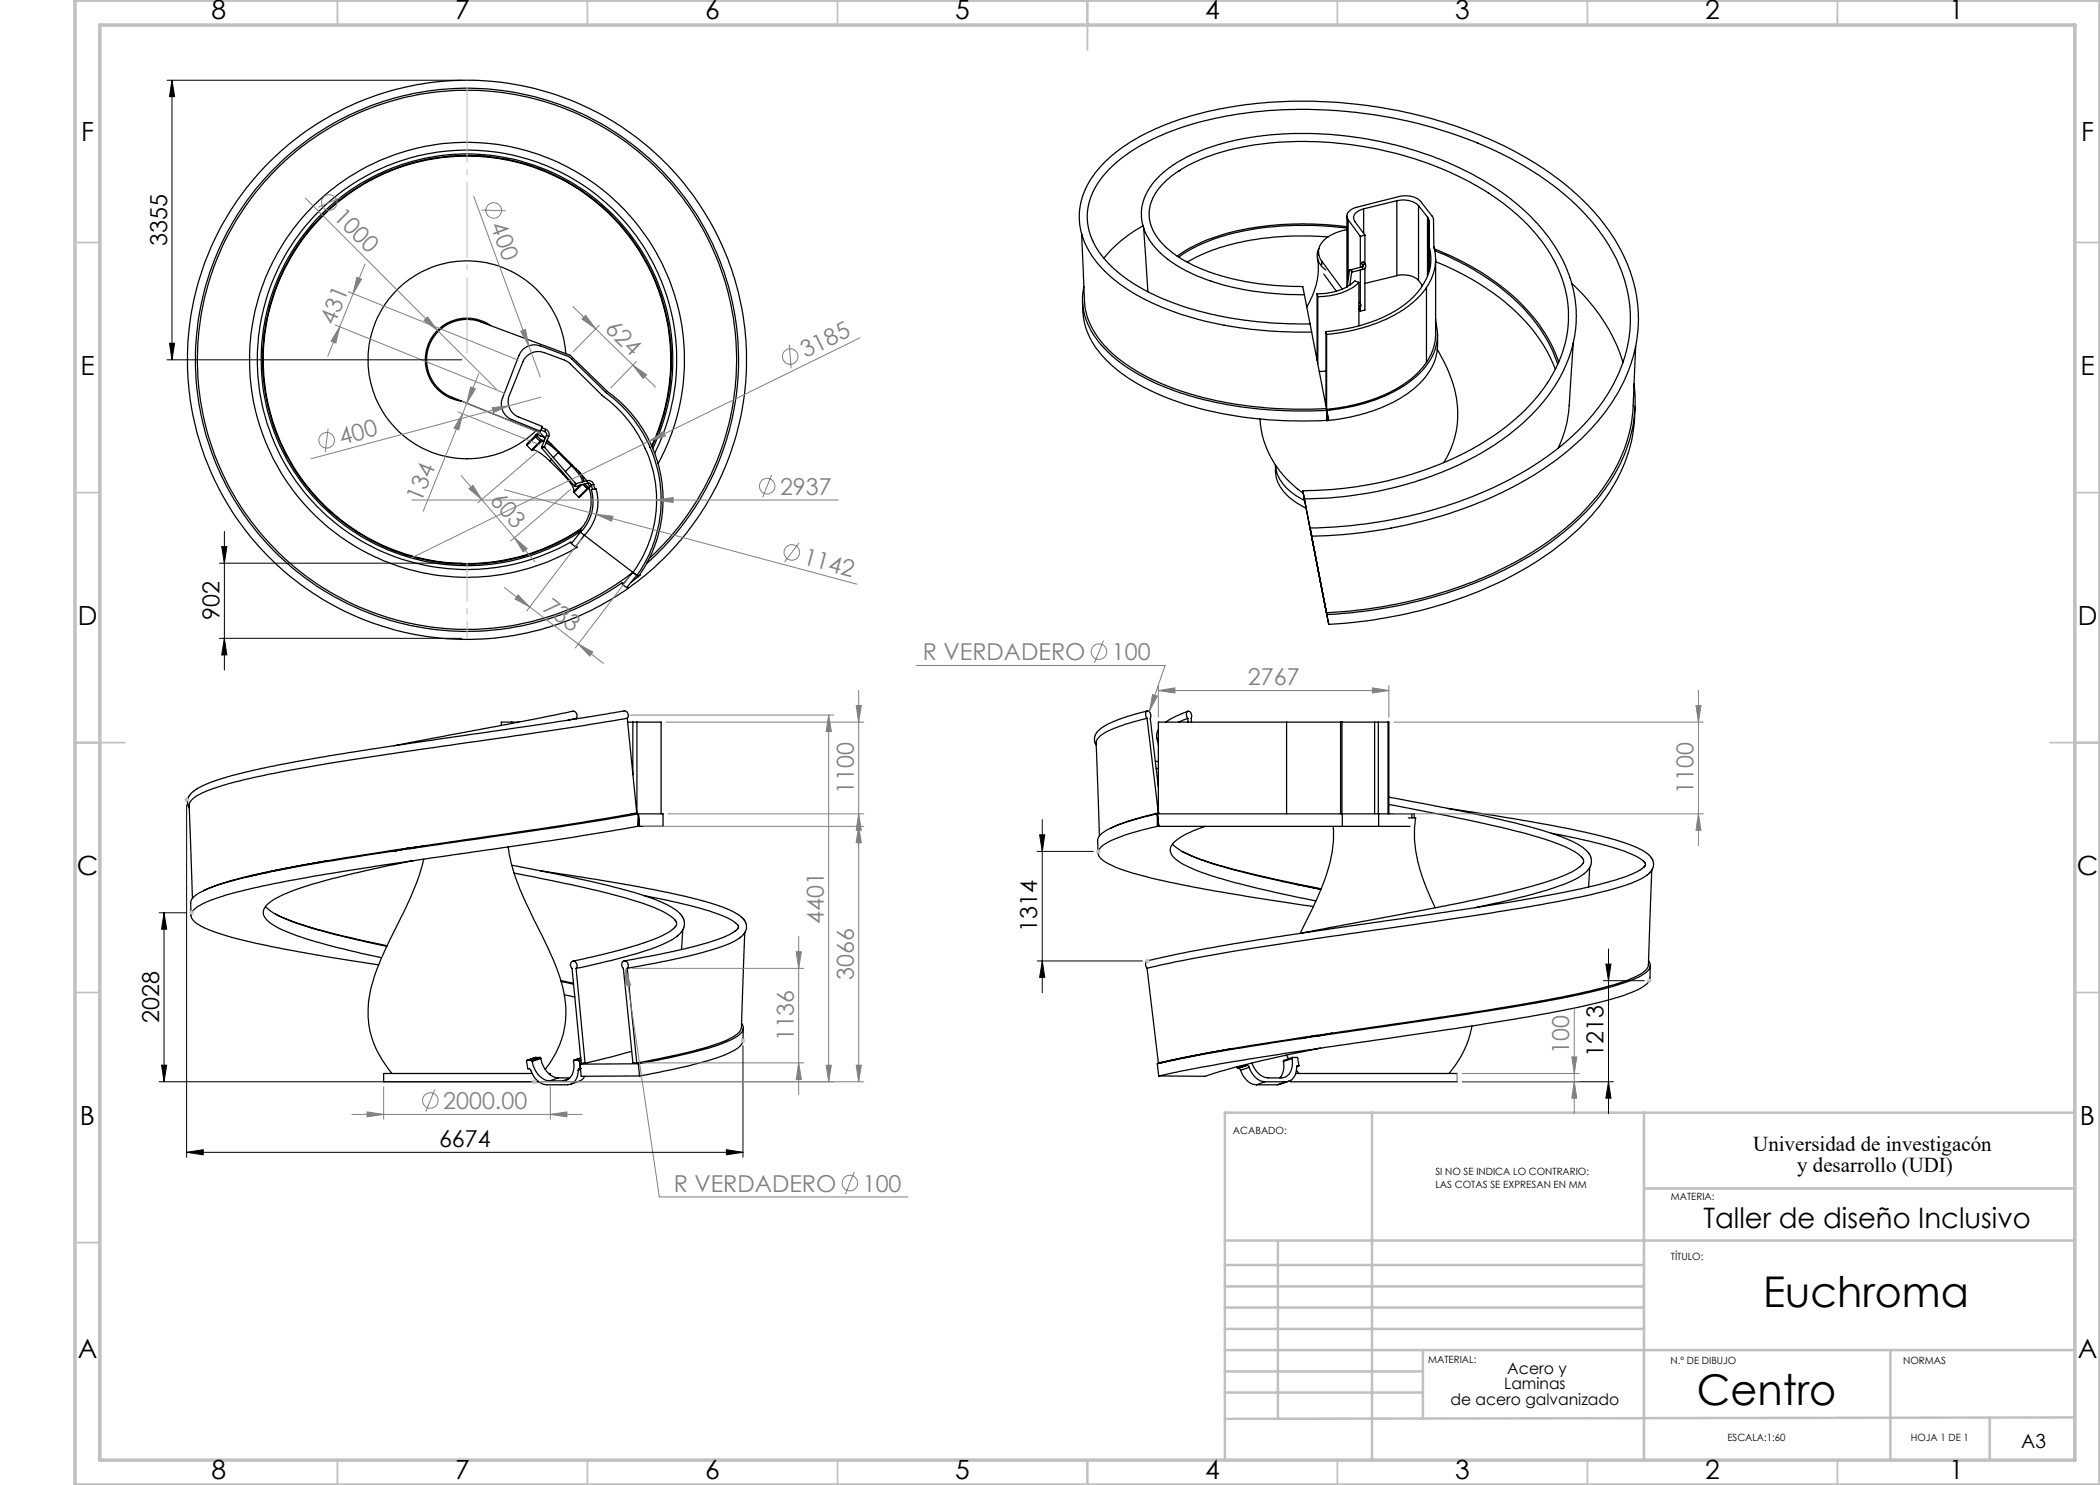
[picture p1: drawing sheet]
<svg xmlns="http://www.w3.org/2000/svg" width="420mm" height="297mm" viewBox="0 0 420 297" stroke-linecap="round" stroke-linejoin="round" font-family="sans-serif">
<g fill="none" stroke="#c0c0c0" stroke-width=".35">
<path d="M67.5 0v5M117.5 0v5M167.5 0v5M217.5 0v10M267.5 0v5M317.5 0v5M367.5 0v5M15 48.5h5M415 48.5h5M15 98.5h5M415 98.5h5M15 148.5h10"/>
<path d="M410 148.5h10M15 198.5h5M415 198.5h5M15 248.5h5M67.5 292v5M117.5 292v5M167.5 292v5M217.5 292v5M267.5 292v5M317.5 292v5M367.5 292v5"/>
</g>
<g fill="none" stroke="#c0c0c0" stroke-width=".5">
<path d="M274.4 222.5v69.5M328.8 222.5v69.5M328.8 237.7h86.2M415 222.5h-170v69.5M245 248.1h170M245 257.3h83.8M245 253h83.8M255.6 248.4v35.4M245 265.8h83.8M245 261.5h83.8M245 278.5h39.6M245 274.3h39.6"/>
<path d="M245 270h170M284.6 270v13.8M378.1 270v22M397.9 283.5v8.5M415 283.5l-170 .3"/>
</g>
<path d="M15 0h405v297h-405zM20 5h395v287h-395z" fill="none" stroke="#c0c0c0" stroke-width=".7"/>
<g fill="none" stroke="#000" stroke-width=".25">
<path d="M235.8 34.1h.1M235.8 34.1l-1.4 1-2 1.8-1 1.3-.9 1.5-.5 1.3-.2 1.2 .2 2.1 .5 1.6 .7 1.3 1.1 1.4 2.1 1.9 2 1.4 2.4 1.2 2 .9 5.4 1.7a66.4 66.4 0 0 0 14.4 1.7l.3 1.5M235.8 34.1a39.2 39.2 0 0 1 16.7-5.3 71 71 0 0 1 45.3 9.9l3.2 2.2 2.4 2 2 1.9 2.9 3.4 2.6 4 1.7 4.1 .6 2.3 .4 2.1 .1 3.7-.6 4.2-1.2 3.6-.7 1.5-1.7 2.8-2.2 3.1-4.1 4.1-3.9 3.1-5.2 3.2-4.9 2.4-4.9 1.8a74.6 74.6 0 0 1-23.7 3.9M295.5 28.6l3.2 1.4a55.4 55.4 0 0 1 19.3 13.9l2.4 3 1.3 2 1.7 3.1 1 2.6 1.3 4.6 .3 2.3 .1 3.3-.2 2.4-.5 2.4-.7 2.6-.9 2.4-1.5 3-1.4 2.3-3.4 4.3-3 3-2 1.8-5.5 4-6 3.4-6.4 2.9-3.4 1.2-5.1 1.6-7.7 1.8-8.5 1.3-7.9 .4M295.6 28.6a91.1 91.1 0 0 0-56-4.1 49 49 0 0 0-11.2 4.5l-2.9 1.7-1.6 1.2-2.5 2.4-1.9 2.5-1 1.8-.6 1.6-.4 2.5v1.7l.3 1.8 .7 2 .7 1.3 1 1.5 1.2 1.4 2.6 2.4 3.9 2.6 4.7 2.4 5.3 1.9 5.6 1.4 5.3 .9 6.6 .7 6.6 .1M216.3 46.7l.6 12.4a13.9 13.9 0 0 0 4.4 10.4 38.7 38.7 0 0 0 17.3 9.4 81.7 81.7 0 0 0 26.7 2.8M216.8 57.3a13.3 13.3 0 0 0 3.8 12.1 36.9 36.9 0 0 0 16.4 9.4 81.3 81.3 0 0 0 28.4 3.3M228.6 45.2a26.5 26.5 0 0 0-7.8 6.4M228.7 45.6l.9 12.7M260.9 58.9a52.9 52.9 0 0 1-22.2-4l-2.8-1.5-2.3-1.5-2.3-2.1-1.6-2.1-.9-1.8-.5-2.4 .1-2 .7-2.4 1.3-2.2 1.6-1.8 2.4-1.9 2.9-1.8 4.1-1.7 2.5-.8 4.6-1.1 3.8-.6a71.8 71.8 0 0 1 47.2 10.6l4.1 3.2 3.9 3.7 2.3 2.9 2 3.1 1.5 3.1 1.4 4.1 .5 4v3.1l-.6 3.8-.8 2.7-2 4.4-2.1 3.2-2.5 3-3.6 3.4-4.7 3.5-3.3 2a71.6 71.6 0 0 1-34.8 8.7l-.2-1.6 3.2 16.9M260.9 58.9l1.1 5.9M263.4 58.8v13.2"/>
<path d="M263.4 58.8l.2 .5M263.5 51.6v.1a13.9 13.9 0 0 1-2.2 9.8M263.6 59.3v13.4M263.7 50.4v.7M263.8 49.7a3.4 3.4 0 0 0 1.3 4.3M264.3 52.2l4.2 5.6M264.3 52.2v.7M264.8 54.8l2.5 3.4M265.6 47.4a54 54 0 0 0-25.1 3.5l-3 1.5M269.4 45.6a60 60 0 0 0-27 2.3l-4 1.8-2.7 1.7M269.4 45.3a60 60 0 0 0-27.9 2.6l-3.3 1.6-2.8 1.7M269.4 45.9l-1.6 .4-1.2 .5a4.2 4.2 0 0 0-2.9 4l.2 .7 .4 .7"/>
<path d="M269.4 43.2v14.2M269.6 44a1.46 1.46 0 0 1 .8-2.2l1-.4 8.7-2.2h1.4l1.5 .3 1.1 .8 2.5 3.2 .2 6.1a9.4 9.4 0 0 1-1.5 7.9M269.6 44l2.5 3.3M269.6 44v11.9M269.9 54.1l-.4 3.3M270 54l-.1 .1M270 54h.1M270.1 54l.2 .4-.3 2.6M270.1 54l-.2 .1M271.8 56.5a11.6 11.6 0 0 1-8.2 2.8M271.8 56.5l-.8-.3-.1 .1a11.1 11.1 0 0 1-7.5 2.5M271.8 56.5v8.7"/>
<path d="M272.1 47.3v6.2M272.1 54v6.7M272.3 53.4l.2 .5M272.3 53.4l-2.3 .6M272.5 53.9l-2.2 .5a.25 .25 0 0 0 .1-.3 .25 .25 0 0 0-.3-.1M272.7 53.2l-.4 .2M272.7 41.8l-.3 .1a1.75 1.75 0 0 0-1.6 2l2.2 3.1M272.7 41.8v4.9M273 47l-.9 .3M273 53.6v8.4l-.9 .2M273 47v5.8M273.1 52.9a.69 .69 0 0 1-.6 1"/>
<path d="M273.1 52.9l-.4-.5a.26 .26 0 0 0-.3 0 .26 .26 0 0 0-.1 .3l.4 .5M273.1 52.9a.25 .25 0 0 0-.4 0 .25 .25 0 0 0 0 .3M279.4 40.1l.9-.1 1.3 .1 1.2 .4 .9 .6M279.4 55.1l1.2-.1 1.1 .1 1.2 .4 .8 .6M279.4 40.1l-6.7 1.7M279.4 55.1l-6.4 1.6M279.4 40.1v15M283.7 41.1l1.8 2.3M283.7 56.1l.8 1M283.7 41.1v15M285.3 57.5a21.4 21.4 0 0 1-11.2 7.6l-3.5 1-5.3 .8M285.3 57.5v15"/>
<path d="M285.5 43.4l.3 .8M285.5 43.4v11.8M285.8 44.2l.1 5.1M285.8 44.2v10.2M285.9 49.3v.3M285.9 49.3v4.9M285.9 49.6a10.1 10.1 0 0 1-3 9.6 25.9 25.9 0 0 1-14 6.6l-3.7 .5M285.9 49.6v4.4M286.9 49.8a48.4 48.4 0 0 1 20.1 14l2.9 4.4 1.8 4.2M286.9 50.1a48.2 48.2 0 0 1 19.9 14l1.8 2.5a25 25 0 0 1 2.9 6.2M287.1 51.9v14.9a10 10 0 0 1-1.8 5.7M287.1 52.3a46.4 46.4 0 0 1 20.3 14.9 27.2 27.2 0 0 1 3.7 6.7"/>
<path d="M314.3 56.7a35.6 35.6 0 0 1 10.3 15.8M98.1 65.1a8.3 8.3 0 0 0-12.5 3.9 8.3 8.3 0 0 0 6.7 11.2M113.1 70.7a19.8 19.8 0 0 0-25.5-17.6 19.8 19.8 0 0 0-11.2 28.9 19.8 19.8 0 0 0 30.7 4.2M216.5 60.4a15.4 15.4 0 0 0 5.5 12.4 42.3 42.3 0 0 0 17.5 8.8 83 83 0 0 0 25.9 2.5v-2M244.8 65a93 93 0 0 0 17.5 1.4M244.9 65l-2.3-.4a49.6 49.6 0 0 1-15.7-5.9l-2.8-1.8-3.3-2.8-2.4-2.8-1.6-3.1-.8-3-.1-3.2 .7-3 1.5-3.1 2.2-2.8 3-2.7 3.7-2.5 4-2.1 5.3-2 5-1.4 6-1.2 5.1-.6a94.1 94.1 0 0 1 50.5 9.6l6.1 3.7 5 3.8 3.7 3.5 2 2.1 1.9 2.6 2.4 3.8 1 1.9 1.1 3 .9 3.1 .4 1.9 .3 2.8v2.6l-.6 4.6-.6 2.3-1 2.6-1.3 2.9-1.4 2.5-3 4.1-3.6 3.8-2.8 2.5-2.7 2.1-4.5 3-3.6 2-3.1 1.5a89.8 89.8 0 0 1-21.3 6.7M262 64.8l.3 1.6M262.3 66.4l3 15.3M265.2 74.2l-1.4 .1M265.2 66.3l.1 .6M265.2 66.3v14.8M265.3 66.9v15"/>
<path d="M271.8 60.5h.1a.59 .59 0 0 1 .1 1M271.8 61.1l.2 .2v.2M271.8 61.8l.3 .4M272 61.5l-.2 .2M272.1 61.4v.8M285.3 72.5l-.1 .2a22.1 22.1 0 0 1-11.8 7.6l-3.9 1-4.2 .6M287.1 64.4a10.1 10.1 0 0 1-3.1 10.2l-.4 .4a29.3 29.3 0 0 1-15.5 6.7l-2.7 .4M287.4 69.9l2 3.7 1.3 3.6a18.4 18.4 0 0 1-2 15.3M287.5 67v2a11.9 11.9 0 0 1-5.5 9.3 33.1 33.1 0 0 1-16.6 5.8v-2M314.7 68.5l-.8 11.6a23.6 23.6 0 0 1-2.3 9.5M326.8 76.8a30 30 0 0 1-7.1 22.8 58.1 58.1 0 0 1-22.6 16.1 93.8 93.8 0 0 1-31.7 7.2l-3.4-17.3 .3 1.6a97 97 0 0 0 15.9-1.6M327.1 69.2l-.4 10.9a30.5 30.5 0 0 1-7.9 19.8 58 58 0 0 1-21.1 15.1 92.7 92.7 0 0 1-32.4 7.6l-.1-.6"/>
<path d="M105.3 88.9l.1 .2M105.4 89.1l.9 .9M106.3 90l.1 .1M106.5 90.1l.4-.1 .8 .4 2.3 1.8M107 87.2l.1 .2M107 87.2l-1.7 1.7M107.1 87.4l1.1 1M107.1 87.4l-1.7 1.7M107.3 87l-.3 .2M107.4 87.1l-.2-.1-.2 .2M107.4 87.1l-.3 .3M107.4 87.1l.8 .9"/>
<path d="M108.2 88.4l-1.8 1.7M108.2 88.3h.6M108.2 86l.7 .3M108.2 88l.2 .1M108.2 88l-1.9 2M108.3 89.4v.2M108.3 89.4l.3 .1M108.3 89.6l6.6 7.6M108.4 85.5l.7 .4M108.4 88.1l-.2 .3M108.6 89.5h.3M108.6 89.5l-.3 .1"/>
<path d="M108.9 88.1h-.5M108.9 89.3v.2M108.9 89.3l-.3 .2M108.9 86.3l.4 .3v.5M108.9 87.5l-.9-.3-.5-.5-2.2 2.2M108.9 89.5l6.2 7.2M109 87.6l-1-1.1-17.6-7.1a8.1 8.1 0 0 1-4.5-10.3 8.1 8.1 0 0 1 10.3-4.7l17.8 6.6 7.5 7.3a26.5 26.5 0 0 1 6.2 37M109.1 85.9a1.09 1.09 0 0 1 .6 1.4M109.1 85.9l-.2 .4M109.2 88.5l2.1 1.7 3.7 3.7 1.1 1.3 .4 1.2M109.3 87.1l.4 .2M109.3 87.1l-1 2.3"/>
<path d="M109.3 88.3l1 .6M109.4 88l6.5 6.4 1.5 1.7M109.7 87.3l-.8 2M110 92.2l2.6 2.6M110.3 91.9l-.3 .3M111.8 90.4l-1.1 1.1M112.6 94.8l1.8 2.3 .4 .9-.1 .3M112.7 94.7l-.1 .1M114.4 93l-1.3 1.3M114.8 98.5l.9 .9M114.9 97.2l.2 .1M115 97l-.1 .2"/>
<path d="M115 97l.1 .3M115.1 96.7h.2M115.1 96.7l-.1 .3M115.3 96.7l-.3 .3M115.7 94.2l.8 1.2 .2 .6v.3M116 97l-1.3 1.4 .1 .1M116.3 96.9l-1.5 1.6M116.6 96.9l.8 .8M116.9 96.8l.8 .7M117 96.8l-.3 .2M117.4 96.1a1.15 1.15 0 0 1 1.3 .8M117.4 96.1l.1 .5"/>
<path d="M117.4 96.1l-2.1 .6M117.4 97.7l.2 .1M117.4 97.7l-1.7 1.7M117.5 96.6l.5 .1 .3 .3M117.5 96.6l-2.4 .7M117.6 96.6l.4 .7-2.1 2.2-.2-.1M117.7 97.5a7.7 7.7 0 0 1-.2 6.1l-.7 1.4-.6 .7M117.7 97.5l-.3 .2M118.3 98l.9-.3a9.5 9.5 0 0 1-2.3 9.4l-.8-.6a8.5 8.5 0 0 0 2.2-8.5zM118.3 97l.2 .9M118.7 96.9l-.4 .1M118.7 96.9l.3 .9"/>
<path d="M130.4 89.2a40.7 40.7 0 0 0-33.1-57.9 40.7 40.7 0 0 0-43.3 50.7 40.7 40.7 0 0 0 62.2 23.7M130.4 89.3a40.9 40.9 0 0 0-33-58 40.9 40.9 0 0 0-43.7 50.6 40.9 40.9 0 0 0 62.3 24.1M130.6 89.7a41.2 41.2 0 0 0-33.1-58.7 41.2 41.2 0 0 0-44.1 50.9 41.2 41.2 0 0 0 62.8 24.3M131 90.7a41.9 41.9 0 0 0-31.9-60.3 41.9 41.9 0 0 0-46.9 49.5 41.9 41.9 0 0 0 61.9 28.5M131.6 92.7a43.5 43.5 0 0 0-31.4-63.7 43.5 43.5 0 0 0-49.5 51 43.5 43.5 0 0 0 64.7 29.5M252 83.8a19.4 19.4 0 0 0 8.6 14.8M265.3 81.7l.1 .4M265.3 81.9l.1 .2M265.4 82.1l.3 2zM327 81.4a32.1 32.1 0 0 1-9.3 22.3 63.5 63.5 0 0 1-25.7 16 93.7 93.7 0 0 1-26.3 5.2l-2-10.5M116 106h.1M116.2 106.2l-1.8 2.3-.3-.1v.1l1.3 1-.2-.3 1.7-2.2"/>
<path d="M116.2 106.2l.1 .1M116.2 105.7l-.3 .6 .1 .1M116.2 105.7l-.2 .3M116.9 107.1l9.7 7.4M124.4 116.6l.3 .1 1.9-2.2 .8 .6-2 2.3 .3 .2-.7-.3zM126.6 114.5a24.9 24.9 0 0 0-1.3-30.8 25.8 25.8 0 0 0-4.9-4.7l-6.5-6.4-1-.6-4.1-1.5a3.3 3.3 0 0 0-4.2 1.9l-2.8 6.8a3.3 3.3 0 0 0 1.9 4.2l4.8 1.9-.4 1-5.9-2.4a3.3 3.3 0 0 1-1.7-4.3l3.4-8.6a3.4 3.4 0 0 1 4.2-1.8l5.5 2.1 .6 .3 7.1 7a26.2 26.2 0 0 1 6.1 36.5M126.6 114.5l.8 .6M127.4 115.1l.3 .2M127.7 115.3l-1.4 1.1M127.9 115h.1M127.9 115l-.2 .3M129.3 112.7a54.3 54.3 0 0 0-14.4-90.6 54.3 54.3 0 0 0-75.8 51.6 54.3 54.3 0 0 0 79 46.7l3.7-2.1 2.6-1.7"/>
<path d="M129.9 111.7a53.9 53.9 0 0 0-18.6-90.6 53.9 53.9 0 0 0-71.2 59 53.9 53.9 0 0 0 85.6 35l.9-.6M260.9 100.1a9.7 9.7 0 0 1-5.7-6.1l-.1-1v1.2a8.4 8.4 0 0 0 4.9 6.8l1.2 .6M263.7 114.4l.1 .6M263.8 115h.1M102.3 144.4h-2v.7M102.3 144.4h1.5M102.3 144.4v.3M115.2 143.7a.89 .89 0 0 0-.6-1.5l-11.1 2.3-24.8 4.7M115.2 143.7l-1.6 .3M115.2 143.7l.1 .1M125.4 143.6a.88 .88 0 0 0 .2-.9 .88 .88 0 0 0-.8-.5l-17.2 2.8-38.3 5.6-10.3 1.8-8.4 1.7-6.7 1.8-2 .7-2.3 1-1.3 1-.7 .9-.1 1.2 .4 .8M125.4 143.6l-11 1.9-45.3 6.6-10 1.7-7.1 1.5a47 47 0 0 0-12.8 3.9 2.4 2.4 0 0 0-1.3 2.9l.6 17.6"/>
<path d="M125.4 143.6l2 19-19.8 3.2-37.4 5.6-6.7 1.1-9.1 1.7a56.3 56.3 0 0 0-13.7 3.9M125.5 144.4h1.1M126.6 144.4v10.5M126.6 144.4h.8M127.4 144.4h4.8v18.4M127.4 144.4v18.4M229.4 143.6a30.4 30.4 0 0 0-9.2 3.4l-.8 .9-.2 .7 .7 18.6M229.4 143.6l-.3-.6a.52 .52 0 0 1 .3-.8 .52 .52 0 0 1 .7 .5l.1 .5-.2 .4 1.7 13.8M229.4 143.6l2.3 19M229.4 142.2l-5.1 1.5-2.7 1.1-1.1 .6-.9 .8-.6 .8-.1 1.2 .4 .8M231.1 152.2l.6 .2M231.2 153.7l.5 .1"/>
<path d="M231.7 145.9l-.4 1 .1 .9 .3 .7M231.7 147.5v1.5M237.6 143.7l-1.9 .7M237.6 143.7l-.3-.8a.52 .52 0 0 1 .4-.7 .52 .52 0 0 1 .6 .6v1.6M237.6 143.7v.7M237.6 142.2l-2.4 1-2 1.2M257.3 144.4h-25.6v18.4M257.3 144.4h10.8M257.3 144.4v18.4M268.1 144.4h.3M268.1 144.4v18.4M268.4 144.4h6.5"/>
<path d="M268.4 144.4v18.4M274.9 144.4h.8M274.9 144.4v18.4M275.7 144.4h1.9M275.7 144.4v18.4M277.6 144.4h.2v18.4M277.6 144.4v18.4M277.8 159.4l13.4 2.6 8.9 1.9 6.7 1.7 5.3 1.7 3.6 1.6 1.5 1.1 .7 .8 .3 .9 .1 .9-.5 1.1-.7 .8a14.6 14.6 0 0 1-5.9 2.9l-6.4 1.9-9.8 2.2M51 175h.1M65.3 172.2l-11.1 2.1-4.6 1.1M79.3 170.1h.1M81.6 169.6l-2.7 .6"/>
<path d="M82 169.6l-3.4 .6M82.7 172.1l-6.5 1.4-8.9 2a46.6 46.6 0 0 0-13 4.7 2.58 2.58 0 0 0-1.5 3 8.6 8.6 0 0 0 4.9 3.3 121.6 121.6 0 0 0 18.6 5.1M83 169.4l.3 .1M84.7 171.8a56.9 56.9 0 0 1-5.6 14 46.8 46.8 0 0 0-5.2 13.6 18.1 18.1 0 0 0 4.1 14.8l.4 .5M85.1 169.1l-3.1 .7M101.6 169.4a40.5 40.5 0 0 0 4.6 13.3 80.2 80.2 0 0 1 6.1 13.9 18.4 18.4 0 0 1-3.3 17.3M102.3 173.1l9.2 1.7 9.6 2.2 5.7 1.5 5 1.7 1.7 .8 1.6 .9 1 .9 .5 .6 .3 1-.1 .9-.3 .8-.8 .9a18 18 0 0 1-6.9 3.2l-6.8 2-6.8 1.5M102.8 174.6l11.2 2.3 8.7 2.1a39 39 0 0 1 11.5 4.3l1.1 1.1-.1 .8-1.3 1.1-2.1 1.1-2.7 1.1-4 1.2-10.5 2.5M108.1 174.2l14 2.2 8.2 1.4 7.8 1.7 5.2 1.5 3.2 1.3 1.5 .8 .8 .9 .4 .7 .1 1-.4 1-.9 .8a19.2 19.2 0 0 1-7 2.9l-7.7 1.8-7.9 1.5M126.4 162.8h1.3M126.6 162.7v.1M127.6 165.2l-17.9 3-41 6.1-10.5 1.8-7.2 1.4a44.3 44.3 0 0 0-11.2 3.7l-.5 .3a1.67 1.67 0 0 0-1.1 1.5 1.67 1.67 0 0 0 1 1.6 30.6 30.6 0 0 0 9.9 3.6l10.6 2.2 16 2.6"/>
<path d="M127.6 165.3h.1M127.7 162.8l-15.3 2.5-39.5 5.8-12.8 2.1-8 1.6a47.2 47.2 0 0 0-12.3 3.8l-.8 .6-.8 1v2.9M127.7 162.8l-.1 2.4M127.7 162.8l.2 2.4zM127.7 162.8h4.9v2.5h-4.9M127.7 162.8v2.5M128.8 179.1l5.5 1.2a43.3 43.3 0 0 1 12.2 3.8l.7 .6M231.5 162.8l-.7 .1a33 33 0 0 0-10 3.5l-.9 .7-.3 .6v2.9M231.5 162.8l.3 2.4zM231.5 162.8v2.5h37M231.5 162.8h37M231.5 162.8l.2 2.4"/>
<path d="M231.5 165.3a34.7 34.7 0 0 0-10.6 3.6 1.78 1.78 0 0 0-1 2.4 11.6 11.6 0 0 0 5.6 3l5 1.4 8.2 1.7 10.4 1.8 13.6 2.1M231.7 162.6a45 45 0 0 0-9.6 3M231.7 162.7l-.7 .2M231.7 162.6h.1M234.5 168.8a18.9 18.9 0 0 0 7.5 3.8l8.7 2.4 13.5 2.9M236.5 170.3a67 67 0 0 0 14.7 4.7l13 2.8M241.1 165.3a14.9 14.9 0 0 0-6.6 3.5 2.03 2.03 0 0 0 .7 3.1 31.3 31.3 0 0 0 10.1 4.1l9.8 2.5 8.1 1.7M259 176.8l5.2 1.1M266.7 165.3a29.5 29.5 0 0 1-3.2 14.2l-3.5 7.2M268.5 162.8h13.9M268.5 165.3h13.5M268.5 162.8v2.5"/>
<path d="M275.7 162.8v2.5M277.8 160.9l15.2 3 9.8 2.2a47.6 47.6 0 0 1 12.3 4.4l1.3 .9 .3 .6-.1 .7-.6 .7-2.7 1.5-5 1.8-8 2.1-8.4 1.8-31.8 6.1M281.7 163.6h1.4a26.3 26.3 0 0 0 2.6 14.9l1.4 3.1M282.4 162.8h.5v.8M282.4 162.8v.8M289.5 161.7l13.4 2.1 7.4 1.3 7.5 1.5 6.7 1.8 3.6 1.5 1.3 .8 .9 .8 .4 1v.9l-.6 1-.6 .6a23.2 23.2 0 0 1-8.1 3.1l-9.6 2.2-7.7 1.3-57.2 8.6-11.5 2.1-6 1.4M310.2 166.6l6.9 1.5a37.4 37.4 0 0 1 11 3.7l.8 .6 .2 .6-.4 .5-1.2 .8-2.1 .9-2.3 .8-6.7 1.7-10 2-10.9 1.8-38.2 5.6-16.7 2.7-11.3 2.4-.2 .4v.5l.3 .6M318 173.5l-.3 3.9M330.3 174.1l-.6 17.7a2.74 2.74 0 0 1-1.8 3.1 47.6 47.6 0 0 1-11.7 3.7l-6.6 1.4-11.5 1.9-39.1 5.8-13.3 2.1-7 1.3-7 1.5M53.1 181.3a16.7 16.7 0 0 0 7 3.6l7.1 2.1 10.2 2.3M55.1 182.8a83 83 0 0 0 17.9 5.4l4.4 1M112.2 196.1l2.5 .6"/>
<path d="M112.2 196.3l2.5 .5M112.9 199l2.1 .4M115.2 193.7a.82 .82 0 0 0 .1-1 .82 .82 0 0 0-.9-.4l-.1 .1a.9 .9 0 0 0 .1 1.3l1.8 19h.8M115.2 193.7l1.8 19M125.4 193.7a.81 .81 0 0 0 .2-1.1 .81 .81 0 0 0-1.1-.2l-.1 .2a.96 .96 0 0 0 .3 1.1l1.9 18.8 .8 .1M125.4 193.7l2 18.9M136.5 186l-.2 3.9M147.2 184.7l.4 .4 .1 .4-.5 .6-1.4 .9-2.4 1-6.4 1.8-12.2 2.4M148.9 186.5l-.6 17.8a2.69 2.69 0 0 1-1.8 3.1 52.3 52.3 0 0 1-13.7 4.1l-5.4 1.1M229.4 193.7l2.3 18.9M329.7 192.2a1.47 1.47 0 0 1-.5 2.3 25.6 25.6 0 0 1-8.5 3.3l-8.4 1.9-10.4 1.8-10.9 1.7-36.7 5.4-11.2 1.8-7.5 1.4-4.1 1 .2 2.4M330.1 193.1l-.1 2.8a5.4 5.4 0 0 1-3.5 2.5l-2.8 1-4.6 1.3-6.6 1.4-6.7 1.2-15.4 2.5-40.3 6-9.8 1.6-8.6 1.8"/>
<path d="M105.4 212.1l.2 1.6a.65 .65 0 0 1 .7 .7l.2 .4a3.5 3.5 0 0 0 2.8 2.2h4.2a2.49 2.49 0 0 0 2.1-2.9M105.4 212.1h.9M106.3 212.1l.1 .2M106.4 214.7h-29.7v1.7h31M106.4 212.3l.3 1 .6 1.1a3.5 3.5 0 0 0 2.7 1.8M107.1 211.5l-1.7 .6M108 211.5l.2 .2M108 211.5h-.9l-1.7 .6M108 211.5l-1.7 .6M108.2 211.7l.2 .9 .4 .9a3.7 3.7 0 0 0 2.9 2.1M108.2 211.7l-1.8 .6M109.7 214.7h.4v.3"/>
<path d="M110 216.2h2.6M111.7 215.6l-1.7 .6M111.7 215.6h2.2M113.8 215.8l-1.2 .4M114.8 212.1l-.1 .1 .1 1.3a2.57 2.57 0 0 1-2.2 2.7M114.8 212.1h.9M115.7 212.1l.2 .1M115.9 212.2l.2 1.2M116 212.8l.2 2.5 11.7-.1M116.1 213.7h.1M116.1 213.7h-.3l-.2 .4M116.1 213.9l-.5 .2"/>
<path d="M116.1 211.6l-1.3 .5M116.2 212.1l-.3 .1M116.2 211.9l-.5 .2M116.7 212.7l-.7 .1M116.9 215.3l-.9 .9-1.9 .6M126.3 210.3l-9.3 2.4M127.7 212.8h-11.7M127.7 212.8l.2 2.4M148.3 204.7a1.47 1.47 0 0 1-.5 2.3 25.9 25.9 0 0 1-9.1 3.4l-4.9 1.2-6.1 1.2M148.7 205.6l-.1 2.5a3.6 3.6 0 0 1-2.5 2.4 72.9 72.9 0 0 1-15.8 4.2l-2.4 .5M239.7 211v.1M246.7 209.7l-15 2.9"/>
<path d="M247.4 213.4l.1 .2M247.5 213.6v.1M247.5 213.7h.2M247.7 213.7l.4 .4M248.1 214.1l.6 1.2a3.3 3.3 0 0 0 2.6 1.7M249.2 213l.1 .1M249.2 212.9v.1M249.2 213l-1.7 .6M249.3 213.1h.1M249.3 213.1l-1.8 .6M249.4 213.1l.4 .4M249.4 213.1l-1.7 .6"/>
<path d="M249.8 213.5l.6 1.2a3.3 3.3 0 0 0 2.6 1.7M249.8 213.5l-1.7 .6M251.3 217h4.1M253 216.4h4.2M253 216.4l-1.7 .6M256.7 212.3l.1 .7a3.3 3.3 0 0 1-.9 2.6M257.2 216.4l-1.8 .6M257.3 211l.4 .8M257.8 216.2l-2.4 .8M258.4 211.7l.1 .4a2.89 2.89 0 0 1-1.9 3.4l-3 .1a4 4 0 0 1-3.2-3M258.4 211.7l-1.7 .6M258.5 211.5l1 .1 .3 1.5"/>
<path d="M258.5 211.5l-.1 .2M258.5 211.5l-1.8 .6v.2M259.2 214.7h32.3v1.7h-33.4v-.3M259.3 214l.5 .7M259.6 213.1l-.2 .2-.1 .4a2.52 2.52 0 0 1-2.1 2.7M259.6 213.1h.2M259.6 213.1l-.2 .1M259.8 213.1l-.4 .2M263 207.1l-2.7 .6M263.3 207.1l-3.3 .6M264.1 209.6l-11.9 2.6-7.9 2-3.2 1.1-9.4-.1M266.5 206.6l-3.2 .7"/>
<path d="M294.4 205.2a19.9 19.9 0 0 1-4.6 9.5"/>
<circle cx="93.4" cy="72" r="55.9"/>
</g>
<g fill="none" stroke="#808080" stroke-width=".2">
<path d="M61.1 39.6l26.4 26.5M68.1 39.5l-4.5 1.9M94.8 39.3l11 29.9M69.7 58.3l33.9 13.7M71.4 55.5l.9 .3-1.7 2.9zM73 52.8l-5.1 12.6M96.3 42l4.8 .2M67 65l34 13.7M67.9 65.4l-.7 3.2-1-.4zM67.9 65.4l-2.4 5.9M84.8 64.1l.7-.7 2 2.7zM87.5 66.1l11.8 11.8"/>
<path d="M94.1 77.4l1 .4-1.8 2.8zM95.7 74.8l-2.4 5.8M104.1 66.2l1-.3 .7 3.3zM105.8 69.2l2.3 6.2M108.2 79.4l-46 12.4M114.6 61.3l12 11.7M117.1 63.1l2 2.7-2.7-2zM119.8 65l-5.1 5.3M126.6 73l2.7 2-.7 .7zM126.6 73l4.5 4.4M127.3 72.3l-5.1 5.3M157.9 68.9l.3 4.8"/>
<path d="M172 67.6l-42.1 20.6M65.6 85.7l-.5 4.7M91.6 82.4l16.4 6.6M92.2 95.1l4.1 4.8M92.4 80.3l15.9 6.4M92.5 82.7l-.7 3.3-1-.4zM92.5 82.7l-7.9 19.6M93.3 80.6l-.8 2.1M93.8 97.8l.8-.7 1.7 2.8zM96.3 99.9l10.7 12.5M98.4 81.5l3.3-.3-3 1.3zM100.9 98l18.3 4.9"/>
<path d="M107.6 90.2l-12 10.4M114.1 97.9l-12 10.3M129.9 88.2l2.7-1.9 .5 .9zM129.9 88.2l-47.7 23.4M154.3 95l-1.8 4.4M82.4 100h85.2M100.9 117.5l14.7 11.3M102.9 107.5l2.5 2.2-.8 .7zM103.6 119l2.3 2.4-2.9-1.6zM116.3 107.8l-11 14.4M119.2 102.9l3.4 .4-.3 .9zM119.2 102.9l52.2 13.9"/>
<path d="M126 115.2l-11 14.4M131.3 100l3.3-.5v1zM159.8 108.6l-2.9 3.8M115.6 128.8l3 1.6-.6 .8zM115.6 128.8l5.1 3.9M171.7 138.1v78.3M183.3 133.1h49.7l-3.1 9.1M220.7 128.1l-1.8 4.5M230.5 138.9l1 .3-1.6 3zM231.7 138.1l3.3-.5v1zM231.7 137.1v6.3M231.7 138.1h46.1"/>
<path d="M274.5 137.6l3.3 .5-3.3 .5zM277.8 137.1v6.3M339.7 138.1v31M126 143h40.8M133.2 144.4h39.6M165.7 143l.6 3.3h-1.1zM165.7 143v73.4M171.2 141.1h1.1l-.6 3.3zM278.8 144.4h61.9M339.2 141.1h1l-.5 3.3zM128.7 165.3h44.1M133.6 162.8h39.2"/>
<path d="M171.7 162.8l.6 3.2h-1.1zM171.7 165.3l.6 3.3h-1.1zM278.8 162.8h61.9M339.7 162.8l.5 3.2h-1zM125.1 193.8l1 3.2-1 .2zM125.1 193.8l6.8 45.6h49.7M126.5 193.7h34.3M159.2 190.4h1.1l-.6 3.3zM159.7 187.3v31.6M76.7 217.3v6.6M87 217.9l-1.8 4.4M107.9 216.4h64.9"/>
<path d="M110.1 217.3v6.6M128.4 212.6h32.4M159.7 212.6l.6 3.3h-1.1zM165.2 213h1.1l-.6 3.4zM171.2 213h1.1l-.6 3.4zM292.5 216.4h23.3M292.5 214.7h23.3M314.4 211.4h.9l-.4 3.3zM314.9 216.4l.4 3.2h-.9zM314.9 201.8v20.9M70.4 222.9h46M73.4 222.4l3.3 .5-3.3 .5z"/>
<path d="M110.1 222.9l3.3-.5v1zM170.9 234.4l-1.8 4.4"/>
<circle cx="65.8" cy="40.5" r="1.56"/>
<circle cx="98.7" cy="42.1" r="1.56"/>
<circle cx="158" cy="71.3" r="1.57"/>
<circle cx="65.3" cy="88.1" r="1.56"/>
<circle cx="153.4" cy="97.2" r="1.56"/>
<circle cx="158.4" cy="110.5" r="1.56"/>
<circle cx="219.8" cy="130.3" r="1.55"/>
<circle cx="86.1" cy="220.1" r="1.56"/>
<circle cx="170" cy="236.6" r="1.56"/>
</g>
<g fill="none" stroke="#000" stroke-width=".2">
<path d="M33.4 16h59M34.4 16l.5 3.3h-1zM34.4 16v56M33.4 72h59M33.9 68.6h1l-.5 3.4zM43.9 112.6h48.5M44.3 109.3h1.1l-.5 3.3zM44.9 106.3v27.7M43.9 127.7h48.5M44.9 127.7l.5 3.3h-1.1zM37.3 161v70.5M207.4 170.3h11.3"/>
<path d="M207.9 167h1.1l-.5 3.3zM208.5 163.9v34.6M31.8 182.6h5.5M32.8 182.6l.5 3.2h-1zM32.8 182.6v33.8M207.4 192.2h21.1M208.5 192.2l.5 3.3h-1.1zM320.7 196.1h8.2M321.2 192.8h1l-.5 3.3zM321.7 189.8v32.9M31.8 216.4h74.1M32.3 213h1l-.5 3.4z"/>
<path d="M148.6 209.1v22.4M292.5 216.4h30.2M321.7 216.4l.5 3.2h-1zM37.3 230.5l3.3-.6v1.1zM37.3 230.5h111.3M145.3 229.9l3.3 .6-3.3 .5z"/>
</g>
<g fill="none" stroke="#c0c0c0" stroke-width=".2">
<path d="M36.8 159.9h1.1M37 159.6l.7 .7M37.3 159.5v1M37.7 159.6l-.7 .7M219.1 170.3h1.1M219.3 169.9l.7 .7M219.6 169.8v1M220 169.9l-.7 .7M37.8 182.6h1M38 182.2l.7 .7M38.3 182.1v1M38.7 182.2l-.7 .7"/>
<path d="M229 192.2h1M229.1 191.8l.7 .7M229.5 191.7v1M229.8 191.8l-.7 .7M329.4 196.1h.9M329.5 195.8l.7 .7M329.8 195.6v1M330.2 195.8l-.7 .7M106.4 216.4h1M106.5 216l.7 .7M106.9 215.9v.9M107.2 216l-.7 .7"/>
<path d="M148.1 208.1h1M148.2 207.8l.7 .7M148.6 207.6v1M148.9 207.8l-.7 .7M291.5 214.7v1.7"/>
</g>
<path d="M93.4 71.9v-55.9" fill="none" stroke="#c0c0c0" stroke-width=".2" stroke-dasharray="15.2 1.3 1.3 1.3" stroke-dashoffset="-1.3" stroke-linecap="butt"/>
<path d="M93.4 112.6v15.1" fill="none" stroke="#c0c0c0" stroke-width=".2" stroke-dasharray="15.2 1.3 1.3 1.3" stroke-dashoffset="7.5" stroke-linecap="butt"/>
<g fill="#808080">
<path d="M104.1 66.2l1-.3 .7 3.3z"/>
<path d="M84.8 64.1l.7-.7 2 2.7z"/>
<path d="M98.4 81.5l3.3-.3-3 1.3z"/>
<path d="M129.9 88.2l2.7-1.9 .5 .9z"/>
<path d="M119.2 102.9l3.4 .4-.3 .9z"/>
<path d="M131.3 100l3.3-.5v1z"/>
<path d="M126.6 73l2.7 2-.7 .7zM117.1 63.1l2 2.7-2.7-2z"/>
<path d="M110.1 222.9l3.3-.5v1zM73.4 222.4l3.3 .5-3.3 .5z"/>
<path d="M125.1 193.8v3.4l1-.2zM231.7 138.1l3.3-.5v1zM274.5 137.6l3.3 .5-3.3 .5zM230.5 138.9l-.6 3.3 1.6-3z"/>
<path d="M92.5 82.7l-.7 3.3-1-.4zM94.1 77.4l1 .4-1.8 2.8z"/>
<path d="M67.9 65.4l-.7 3.2-1-.4zM71.4 55.5l.9 .3-1.7 2.9z"/>
<path d="M171.7 162.8l.6 3.2h-1.1zM171.2 141.1h1.1l-.6 3.3zM339.7 162.8l.5 3.2h-1zM339.2 141.1h1l-.5 3.3z"/>
<path d="M159.2 190.4h1.1l-.6 3.3zM159.7 212.6l.6 3.3h-1.1z"/>
<path d="M93.8 97.8l.8-.7 1.7 2.8zM102.9 107.5l2.5 2.2-.8 .7z"/>
<path d="M103.6 119l2.3 2.4-2.9-1.6zM115.6 128.8l3 1.6-.6 .8z"/>
</g>
<g fill="#000">
<path d="M44.3 109.3h1.1l-.5 3.3zM44.9 127.7l.5 3.3h-1.1zM207.9 167h1.1l-.5 3.3zM208.5 192.2l.5 3.3h-1.1z"/>
<path d="M32.3 213h1l-.5 3.4zM32.8 182.6l.5 3.2h-1zM33.9 68.6h1l-.5 3.4zM34.4 16l.5 3.3h-1zM321.7 216.4l.5 3.2h-1zM321.2 192.8h1l-.5 3.3z"/>
<path d="M37.3 230.5l3.3-.6v1.1zM145.3 229.9l3.3 .6-3.3 .5z"/>
</g>
<g fill="#808080">
<path d="M165.2 213h1.1l-.6 3.4zM165.7 143l.6 3.3h-1.1z"/>
<path d="M171.7 165.3l.6 3.3h-1.1zM171.2 213h1.1l-.6 3.4zM314.4 211.4h.9l-.4 3.3zM314.9 216.4l.4 3.2h-.9z"/>
</g>
<g font-size="8.5">
<text x="352.6" y="261.4">Euchroma</text>
<text x="339.4" y="281">Centro</text>
</g>
<text font-size="5.6" x="340.7" y="245.6">Taller de diseño Inclusivo</text>
<g font-size="5.3">
<text x="42.3" y="3.9">8</text>
<text x="91" y="3.9">7</text>
<text x="141" y="3.9">6</text>
<text x="191.1" y="3.9">5</text>
<text x="241.1" y="3.9">4</text>
<text x="291.1" y="3.9">3</text>
<text x="341.1" y="3.9">2</text>
<text x="389.8" y="3.9">1</text>
<text x="16.2" y="28.2">F</text>
<text x="416.2" y="28.2">F</text>
<text x="16.1" y="74.9">E</text>
<text x="416.1" y="74.9">E</text>
<text x="15.5" y="124.9">D</text>
<text x="415.5" y="124.9">D</text>
<text x="15.4" y="174.9">C</text>
<text x="415.4" y="174.9">C</text>
<text x="16" y="224.9">B</text>
<text x="416" y="224.9">B</text>
<text x="15.5" y="271.7">A</text>
<text x="415.5" y="271.7">A</text>
<text x="42.3" y="295.9">8</text>
<text x="91" y="295.9">7</text>
<text x="141" y="295.9">6</text>
<text x="191.1" y="295.9">5</text>
<text x="241.1" y="295.9">4</text>
<text x="291.1" y="295.9">3</text>
<text x="341.1" y="295.9">2</text>
<text x="389.8" y="295.9">1</text>
</g>
<g font-size="4.7" fill="#808080">
<text x="66.5" y="43.5" transform="rotate(45 66.5 43.5)">1000</text>
<text x="98" y="45.1" transform="rotate(70 98 45.1)">400</text>
<text x="66.9" y="65.2" transform="rotate(-68 66.9 65.2)">431</text>
<text x="120.8" y="65.9" transform="rotate(44 120.8 65.9)">624</text>
<text x="161.1" y="71.7" transform="rotate(-26 161.1 71.7)">3185</text>
<text x="68.3" y="89" transform="rotate(-15 68.3 89)">400</text>
<text x="84.2" y="100.7" transform="rotate(-68 84.2 100.7)">134</text>
<text x="97.9" y="100.1" transform="rotate(49 97.9 100.1)">603</text>
<text x="156" y="98.9">2937</text>
<text x="160.4" y="112.8" transform="rotate(15 160.4 112.8)">1142</text>
<text x="108.3" y="121.9" transform="rotate(37 108.3 121.9)">733</text>
<text x="184.6" y="132">R VERDADERO</text>
<text x="222.4" y="132">100</text>
<text x="249.6" y="137.1">2767</text>
<text x="170.8" y="158.7" transform="rotate(-90 170.8 158.7)">1100</text>
<text x="338.7" y="158.7" transform="rotate(-90 338.7 158.7)">1100</text>
<text x="164.8" y="184.8" transform="rotate(-90 164.8 184.8)">4401</text>
<text x="170.8" y="196" transform="rotate(-90 170.8 196)">3066</text>
<text x="158.8" y="208.3" transform="rotate(-90 158.8 208.3)">1136</text>
<text x="313.9" y="210.8" transform="rotate(-90 313.9 210.8)">100</text>
<text x="88.6" y="221.8">2000.00</text>
<text x="134.8" y="238.3">R VERDADERO</text>
<text x="172.6" y="238.3">100</text>
</g>
<g font-size="4.7">
<text x="33.4" y="49.2" transform="rotate(-90 33.4 49.2)">3355</text>
<text x="43.9" y="124" transform="rotate(-90 43.9 124)">902</text>
<text x="207.5" y="186.4" transform="rotate(-90 207.5 186.4)">1314</text>
<text x="31.8" y="204.6" transform="rotate(-90 31.8 204.6)">2028</text>
<text x="320.7" y="211.4" transform="rotate(-90 320.7 211.4)">1213</text>
<text x="87.8" y="229.4">6674</text>
</g>
<g font-size="4.2">
<text x="350.7" y="230.2">Universidad de investigacón</text>
<text x="359.4" y="234.4">y desarrollo (UDI)</text>
</g>
<text font-size="3.9" x="404.3" y="289.7">A3</text>
<g font-size="3.2">
<text x="301.5" y="274.7">Acero y</text>
<text x="290.1" y="281.1">de acero galvanizado</text>
<text x="300.8" y="277.9">Laminas</text>
</g>
<g font-size="2">
<text x="246.6" y="226.8">ACABADO:</text>
<text x="287.1" y="235">SI NO SE INDICA LO CONTRARIO:</text>
<text x="287.1" y="237.5">LAS COTAS SE EXPRESAN EN MM</text>
<text x="334.2" y="240">MATERIA:</text>
<text x="334.2" y="251.9">TÍTULO:</text>
<text x="285.6" y="272.5">MATERIAL:</text>
<text x="334.1" y="272.9">N.º DE DIBUJO</text>
<text x="380.6" y="272.9">NORMAS</text>
<text x="345.5" y="288.2">ESCALA:1:60</text>
<text x="382.2" y="288.2">HOJA 1 DE 1</text>
</g>
</svg>
